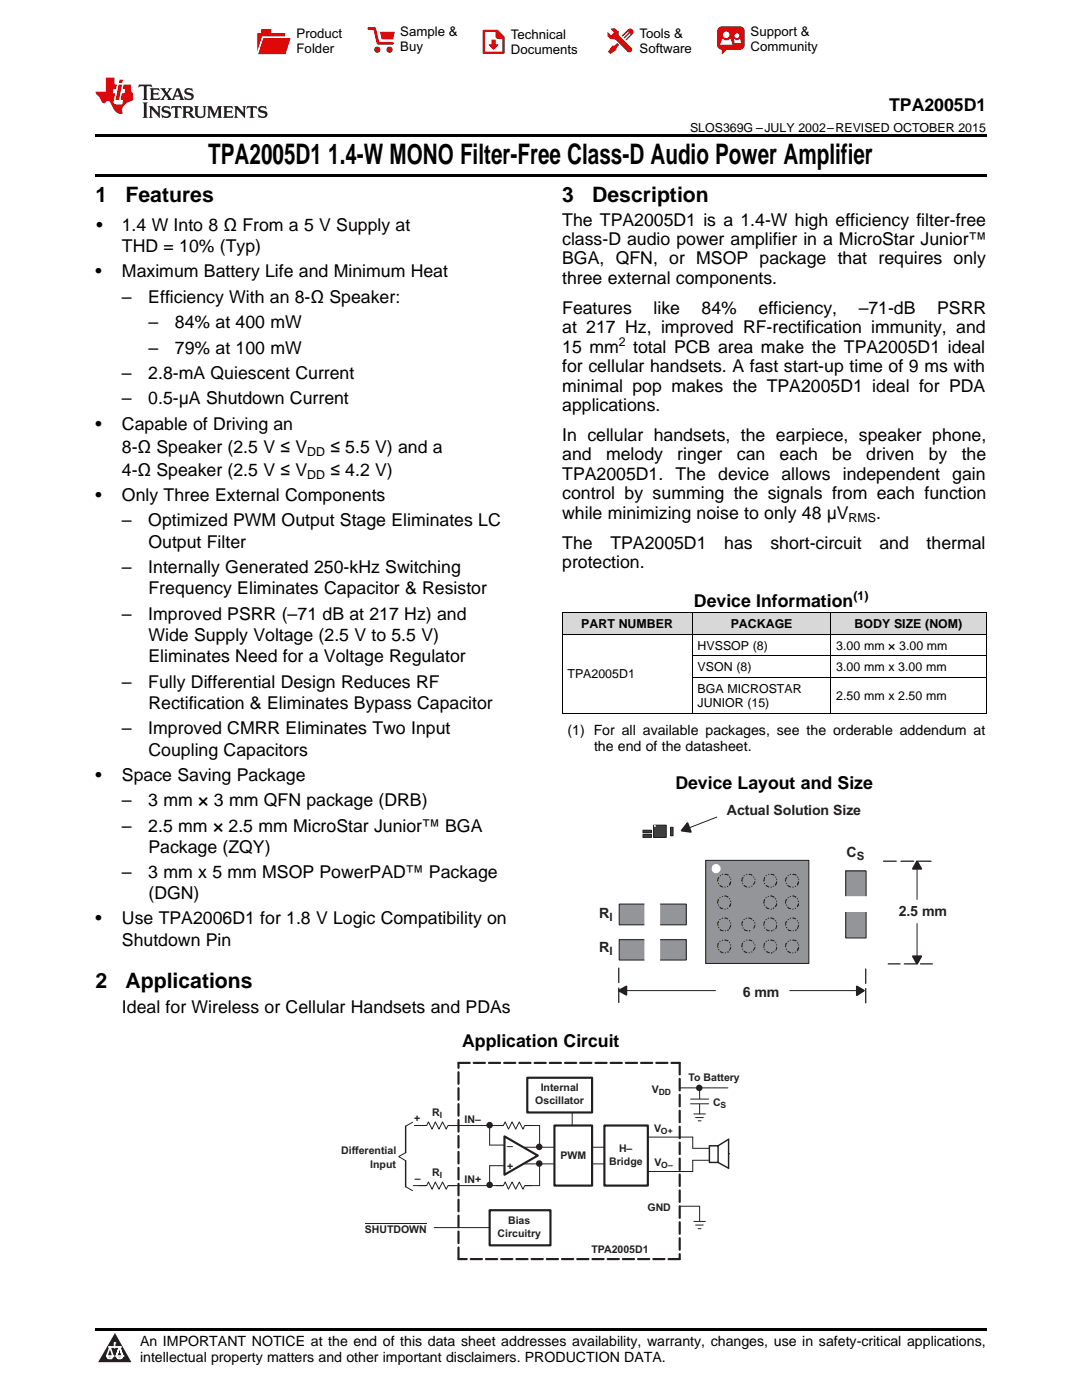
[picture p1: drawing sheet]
<svg xmlns="http://www.w3.org/2000/svg" width="216mm" height="279mm" viewBox="0 0 216 279" stroke-linecap="round" stroke-linejoin="round" font-family="sans-serif">
<g fill="#d8d8d8">
<path d="M112.2 122.3h25.9v4.3h-25.9z"/>
<path d="M138.1 122.3h27.7v4.3h-27.7z"/>
<path d="M165.8 122.3h31v4.3h-31z"/>
</g>
<path d="M22.9 266l3.3 5.9h-6.6z" fill="#231f20"/>
<path d="M21.3 270.6h1.2l-.3 .5h-.3a.53 .53 0 0 1-.6-.5z" fill-rule="evenodd" fill="#fff"/>
<path d="M21.3 270.6h1.2l-.3 .5h-.3a.53 .53 0 0 1-.6-.5z" fill="none" stroke="#231f20" stroke-width=".33"/>
<path d="M21.3 270.6l1.2 .1-.3 .4h-.5z" fill="none" stroke="#fff" stroke-width=".33"/>
<path d="M22.9 268.9h.1" fill="none" stroke="#fff" stroke-width=".33"/>
<path d="M22.9 268v.9z" fill="#fff"/>
<path d="M22.9 268v.9z" fill="none" stroke="#fff" stroke-width=".33"/>
<circle cx="22.9" cy="268" r=".16" fill="#fff"/>
<path d="M21.8 268.8h.1" fill="none" stroke="#fff" stroke-width=".33"/>
<path d="M21.8 268.8h2.2z" fill="#fff"/>
<path d="M21.8 268.8h2.2z" fill="none" stroke="#fff" stroke-width=".33"/>
<circle cx="24" cy="268.8" r=".16" fill="#fff"/>
<path d="M23.2 270.6h.1" fill="none" stroke="#fff" stroke-width=".33"/>
<path d="M23.8 268.8l-.6 1.8z" fill="#fff"/>
<path d="M23.8 268.8l-.6 1.8z" fill="none" stroke="#fff" stroke-width=".33"/>
<path d="M23.8 268.8l.7 1.8z" fill="#fff"/>
<path d="M23.8 268.8l.7 1.8z" fill="none" stroke="#fff" stroke-width=".33"/>
<path d="M24.4 270.6h.1" fill="none" stroke="#fff" stroke-width=".33"/>
<circle cx="21.3" cy="270.6" r=".16" fill="#fff"/>
<path d="M22 268.8l-.7 1.8z" fill="#fff"/>
<path d="M22 268.8l-.7 1.8z" fill="none" stroke="#fff" stroke-width=".33"/>
<path d="M22 268.8l.5 1.8z" fill="#fff"/>
<path d="M22 268.8l.5 1.8z" fill="none" stroke="#fff" stroke-width=".33"/>
<circle cx="22.5" cy="270.6" r=".16" fill="#fff"/>
<path d="M23.3 270.6h1.2a.63 .63 0 0 1-.6 .5 .63 .63 0 0 1-.6-.5z" fill-rule="evenodd" fill="#fff"/>
<path d="M23.3 270.6h1.2a.63 .63 0 0 1-.6 .5 .63 .63 0 0 1-.6-.5z" fill="none" stroke="#231f20" stroke-width=".33"/>
<path d="M23.3 270.6h1.2l-.4 .5h-.5z" fill="none" stroke="#fff" stroke-width=".33"/>
<path d="M23.2 270.6h.1" fill="none" stroke="#fff" stroke-width=".33"/>
<circle cx="24.5" cy="270.6" r=".16" fill="#fff"/>
<path d="M19 265.1h177.8v.5h-177.8z" fill="#000"/>
<path d="M114.2 219.8v5.5M104.6 232.3h20.8M104.6 229h20.8M125.1 233.8h13.1M125.1 226.9h13.1M86.6 245h12.5" fill="none" stroke="#231f20" stroke-width=".2"/>
<path d="M110.6 224.6h7.5v12h-7.5z" fill-rule="evenodd" fill="#fff"/>
<path d="M100.7 226.8l6.6 3.8-6.6 3.8zM110.6 224.6h7.5v12h-7.5z" fill="none" stroke="#231f20" stroke-width=".43"/>
<path d="M82.7 224.6h25v4.4M97.7 224.6v3.9h2.9M100.6 232.6h-2.9v3.9" fill="none" stroke="#231f20" stroke-width=".2"/>
<path d="M100.4 223.9h4.3v1.4h-4.3z" fill-rule="evenodd" fill="#fff"/>
<path d="M99 224.6h1.4l.4-.7 .7 1.4 .7-1.4 .7 1.4 .7-1.4 .7 1.4 .4-.7h1.5M107.7 232.3v4.3h-25.2" fill="none" stroke="#231f20" stroke-width=".2"/>
<path d="M100.4 235.9h4.3v1.4h-4.3z" fill-rule="evenodd" fill="#fff"/>
<path d="M99 236.6h1.4l.4-.7 .7 1.4 .7-1.4 .7 1.4 .7-1.4 .7 1.4 .4-.7h1.5" fill="none" stroke="#231f20" stroke-width=".2"/>
<circle cx="107.6" cy="228.9" r=".51" fill="#231f20"/>
<circle cx="107.6" cy="228.9" r=".51" fill="none" stroke="#231f20" stroke-width=".29"/>
<circle cx="107.6" cy="232.2" r=".51" fill="#231f20"/>
<circle cx="107.6" cy="232.2" r=".51" fill="none" stroke="#231f20" stroke-width=".29"/>
<circle cx="97.7" cy="224.5" r=".51" fill="#231f20"/>
<circle cx="97.7" cy="224.5" r=".51" fill="none" stroke="#231f20" stroke-width=".29"/>
<circle cx="97.7" cy="236.5" r=".51" fill="#231f20"/>
<circle cx="97.7" cy="236.5" r=".51" fill="none" stroke="#231f20" stroke-width=".29"/>
<path d="M91.5 212.1h44.1M135.6 251.3h-44.1" fill="none" stroke="#231f20" stroke-width=".43" stroke-dasharray="2.2 .8"/>
<path d="M135.6 212.1v39.2M91.5 251.3v-39.2" fill="none" stroke="#231f20" stroke-width=".43" stroke-dasharray="2.3 .9"/>
<path d="M120.6 224.6h8.7v12h-8.7z" fill-rule="evenodd" fill="#fff"/>
<path d="M120.6 224.6h8.7v12h-8.7z" fill="none" stroke="#231f20" stroke-width=".43"/>
<path d="M141.6 228.7h1.7v3.3h-1.7zM143.3 228.7l2.1-1.3v5.7l-2.1-1.1M145.4 230.3h.1" fill="none" stroke="#231f20" stroke-width=".29"/>
<path d="M138.2 226.9v2.3h3.4M141.6 231.6h-3.4v2.2" fill="none" stroke="#231f20" stroke-width=".2"/>
<path d="M105.2 215.1h12.9v6.9h-12.9z" fill-rule="evenodd" fill="#fff"/>
<path d="M105.2 215.1h12.9v6.9h-12.9z" fill="none" stroke="#231f20" stroke-width=".43"/>
<path d="M135.6 217.1h9.6M139.6 217.1v5.2" fill="none" stroke="#231f20" stroke-width=".2"/>
<circle cx="139.5" cy="217.1" r=".51" fill="#231f20"/>
<circle cx="139.5" cy="217.1" r=".51" fill="none" stroke="#231f20" stroke-width=".29"/>
<path d="M138.4 222.3h2.4M138.8 223h1.5M139.3 223.7h.6" fill="none" stroke="#231f20" stroke-width=".2"/>
<path d="M138.6 219.3h1.9v.9h-1.9z" fill-rule="evenodd" fill="#fff"/>
<path d="M137.8 219.3h3.6M137.8 220.3h3.6M135.6 240.7h4v3.1M138.4 243.8h2.4M138.8 244.5h1.5M139.3 245.2h.6" fill="none" stroke="#231f20" stroke-width=".2"/>
<path d="M97.7 241.5h12.1v7h-12.1z" fill-rule="evenodd" fill="#fff"/>
<path d="M97.7 241.5h12.1v7h-12.1z" fill="none" stroke="#231f20" stroke-width=".43"/>
<path d="M85.1 223.9h4.3v1.4h-4.3z" fill-rule="evenodd" fill="#fff"/>
<path d="M83.7 224.6h1.4l.4-.7 .7 1.4 .7-1.4 .7 1.4 .7-1.4 .7 1.4 .4-.7h1.4" fill="none" stroke="#231f20" stroke-width=".2"/>
<path d="M85.1 235.9h4.3v1.4h-4.3z" fill-rule="evenodd" fill="#fff"/>
<path d="M80.9 230l-1.3 .8 1.3 .8M80.9 236.8l1.4 .8M82.3 224l-1.4 .8M83.7 236.6h1.4l.4-.7 .7 1.4 .7-1.4 .7 1.4 .7-1.4 .7 1.4 .4-.7h1.4M72.8 244.2h12.3" fill="none" stroke="#231f20" stroke-width=".2"/>
<path d="M80.9 224.8v5.2M80.9 231.6v5.2" fill="none" stroke="#231f20" stroke-width=".29"/>
<path d="M130.4 164.7h2.6v2.4h-2.6z" fill-rule="evenodd" fill="#3e3e3f"/>
<path d="M130.4 164.7h2.6v2.4h-2.6z" fill="none" stroke="#231f20" stroke-width=".2"/>
<path d="M128.3 165.7h1.7v.5h-1.7z" fill-rule="evenodd" fill="#3e3e3f"/>
<path d="M128.3 165.7h1.7v.5h-1.7z" fill="none" stroke="#231f20" stroke-width=".2"/>
<path d="M130.7 164.8v.1l-.1-.1z" fill-rule="evenodd" fill="#fff"/>
<path d="M130.7 164.8v.1l-.1-.1z" fill="none" stroke="#fff" stroke-width=".2"/>
<path d="M128.3 166.5h1.7v.6h-1.7z" fill-rule="evenodd" fill="#3e3e3f"/>
<path d="M128.3 166.5h1.7v.6h-1.7z" fill="none" stroke="#231f20" stroke-width=".2"/>
<path d="M133.8 165.1h.5v1.7h-.5z" fill-rule="evenodd" fill="#3e3e3f"/>
<path d="M133.8 165.1h.5v1.7h-.5z" fill="none" stroke="#231f20" stroke-width=".2"/>
<path d="M140.8 171.7h20.6v20.6h-20.6z" fill-rule="evenodd" fill="#939598"/>
<path d="M140.8 171.7h20.6v20.6h-20.6z" fill="none" stroke="#231f20" stroke-width=".2"/>
<circle cx="142.9" cy="173.3" r=".81" fill="#fff"/>
<circle cx="142.9" cy="173.3" r=".81" fill="none" stroke="#fff" stroke-width=".2"/>
<circle cx="144.5" cy="175.7" r="1.34" fill="#939598"/>
<path d="M143.4 176.3v.1M143.4 175.1l-.2 .8M143.6 176.7l.6 .3M143.7 174.8h.1M144.1 174.5h.1M144.6 174.5l.7 .2M144.6 177h.1M145.2 176.9l-.1 .1M145.6 175l.1 .1M145.8 175.4v.1M145.8 175.9l-.2 .7" fill="none" stroke="#231f20" stroke-width=".2"/>
<circle cx="144.5" cy="188.8" r="1.34" fill="#939598"/>
<path d="M143.3 189.1h.1M143.4 188.2l-.2 .7M143.4 189.5v.1M143.6 187.9h.1M143.7 189.9l.6 .3M144.2 187.6l-.1 .1M144.6 187.6l.6 .2M144.7 190.2h.1M145.2 190h.1M145.6 188v.1M145.7 188.6h.1M145.8 189.1l-.2 .6" fill="none" stroke="#231f20" stroke-width=".2"/>
<circle cx="144.5" cy="184.5" r="1.34" fill="#939598"/>
<path d="M143.3 184.7h.1M143.4 183.9l-.2 .6M143.4 185.1v.1M143.7 183.5l-.1 .1M143.7 185.5l.6 .3M144.2 183.2l-.1 .1M144.6 183.2l.6 .2M144.7 185.8h.1M145.3 185.6l-.1 .1M145.6 183.7v.1M145.7 184.2h.1M145.8 184.7l-.2 .6" fill="none" stroke="#231f20" stroke-width=".2"/>
<circle cx="144.5" cy="180.1" r="1.34" fill="#939598"/>
<path d="M143.4 179.5l-.2 .8M143.6 179.2h.1M144.1 178.9h.1M144.6 178.8l.6 .3M145.6 179.3v.1M145.7 179.8l.1 .1M143.4 180.6v.1M143.6 181l.6 .4M144.6 181.4h.1M145.1 181.3h.1M145.8 180.3l-.2 .6" fill="none" stroke="#231f20" stroke-width=".2"/>
<circle cx="149.3" cy="175.7" r="1.31" fill="#939598"/>
<path d="M148.2 176.3v.1M148.3 175.1l-.2 .2v.6M148.4 174.8h.1M148.4 176.7l.6 .3M149 174.5h.1M149.5 174.5l.6 .2M149.5 177h.1M150 176.9h.1M150.4 175v.1M150.6 175.4v.1M150.6 175.9l-.3 .6" fill="none" stroke="#231f20" stroke-width=".2"/>
<circle cx="149.3" cy="188.8" r="1.31" fill="#939598"/>
<path d="M148.2 188.2l-.1 .8M148.2 189.4v.1M148.4 187.9h.1M148.4 189.8l.6 .4M149 187.6h.1M149.5 187.6l.6 .2M149.5 190.2h.1M150 190h.1M150.4 188.1v.1M150.6 188.6h.1M150.6 189.1l-.3 .6" fill="none" stroke="#231f20" stroke-width=".2"/>
<circle cx="149.3" cy="184.5" r="1.31" fill="#939598"/>
<path d="M148.1 184.7h.1M148.2 183.9l-.2 .6M148.3 185.2v.1M148.5 183.5l-.1 .1M148.5 185.5l.6 .3M149 183.2l-.1 .1M149.4 183.2l.7 .2M149.5 185.8h.1M150.3 183.7h.1M150.6 184.2h.1M150.6 184.7l-.2 .6" fill="none" stroke="#231f20" stroke-width=".2"/>
<circle cx="153.7" cy="175.7" r="1.31" fill="#939598"/>
<path d="M152.5 176.3l.1 .1M152.6 175.1l-.2 .8M152.8 174.8h.1M152.8 176.7l.6 .3M153.4 174.5h.1M153.9 174.5l.6 .2M153.9 177h.1M154.3 176.9h.1M154.8 175v.1M155 175.4v.1M155 175.9l-.3 .7" fill="none" stroke="#231f20" stroke-width=".2"/>
<circle cx="153.7" cy="188.8" r="1.31" fill="#939598"/>
<path d="M152.4 189.1h.1M152.6 188.2l-.2 .7M152.6 189.5v.1M152.8 187.9h.1M152.9 189.9l.6 .3M153.4 187.6l-.1 .1M153.8 187.6l.7 .2M153.9 190.2h.1M154.5 189.9l-.1 .1M154.8 188v.1M155 188.6h.1M155 189.1l-.2 .6" fill="none" stroke="#231f20" stroke-width=".2"/>
<circle cx="153.7" cy="184.5" r="1.31" fill="#939598"/>
<path d="M152.4 184.7h.1M152.6 183.9l-.2 .6M152.6 185.2v.1M152.9 183.5l-.1 .1M152.9 185.5l.6 .3M153.4 183.2l-.1 .1M153.8 183.2l.7 .2M153.9 185.8h.1M154.4 185.6h.1M154.7 183.7l.1 .1M155 184.2h.1M155 184.7l-.2 .6" fill="none" stroke="#231f20" stroke-width=".2"/>
<circle cx="153.7" cy="180.1" r="1.31" fill="#939598"/>
<path d="M152.6 179.5l-.2 .8M152.8 179.2h.1M153.3 178.9h.1M153.8 178.8l.7 .3M154.7 179.3l.1 .1M155 179.8v.1M152.5 180.6l.1 .1M152.8 181l.6 .4M153.9 181.4h.1M154.4 181.2l-.1 .1M155 180.3v.3l-.3 .3" fill="none" stroke="#231f20" stroke-width=".2"/>
<circle cx="158.1" cy="175.7" r="1.34" fill="#939598"/>
<path d="M156.9 176.3v.1M157 175.1l-.3 .8M157.2 176.7l.6 .3M157.2 174.8h.1M157.7 174.5h.1M158.2 174.5l.7 .2M158.2 177h.1M158.8 176.9l-.1 .1M159.1 175l.1 .1M159.4 175.4v.1M159.4 175.9l-.3 .7" fill="none" stroke="#231f20" stroke-width=".2"/>
<circle cx="158.1" cy="188.8" r="1.34" fill="#939598"/>
<path d="M156.9 189.4v.1M157 188.2l-.2 .2-.1 .6M157.2 189.8l.6 .4M157.2 187.9h.1M157.7 187.6h.1M158.2 187.6l.7 .2M158.2 190.2h.1M158.8 190l-.1 .1M159.1 188.1l.1 .1M159.4 188.6h.1M159.4 189.1l-.3 .6" fill="none" stroke="#231f20" stroke-width=".2"/>
<circle cx="158.1" cy="184.5" r="1.34" fill="#939598"/>
<path d="M156.7 184.6l.1 .1M156.9 185.1l.1 .1M157 183.9l-.3 .6M157.2 185.5l.6 .3M157.3 183.5l-.1 .1M157.8 183.2l-.1 .1M158.2 183.2l.6 .2M158.3 185.8h.1M158.9 185.6l-.1 .1M159.1 183.7v.1M159.3 184.2h.1M159.4 184.7l-.3 .6" fill="none" stroke="#231f20" stroke-width=".2"/>
<circle cx="158.1" cy="180.1" r="1.34" fill="#939598"/>
<path d="M157 179.5l-.2 .2-.1 .6M157.2 179.2h.1M157.7 178.9h.1M158.2 178.8l.6 .3M159.1 179.3v.1M159.3 179.8l.1 .1M156.9 180.6v.1M157.2 181l.6 .4M158.2 181.4h.1M158.7 181.3h.1M159.4 180.3l-.3 .6" fill="none" stroke="#231f20" stroke-width=".2"/>
<path d="M123.6 180.4h13.3v4.2h-13.3z" fill-rule="evenodd" fill="#939598"/>
<path d="M123.6 180.4h13.3v4.2h-13.3z" fill="none" stroke="#231f20" stroke-width=".2"/>
<path d="M128.7 180.2h2.9v4.5h-2.9z" fill-rule="evenodd" fill="#fff"/>
<path d="M128.7 180.2h2.9v4.5h-2.9z" fill="none" stroke="#fff" stroke-width=".25"/>
<path d="M123.6 187.5h13.3v4.1h-13.3z" fill-rule="evenodd" fill="#939598"/>
<path d="M123.6 187.5h13.3v4.1h-13.3z" fill="none" stroke="#231f20" stroke-width=".2"/>
<path d="M128.7 187.2h2.9v4.6h-2.9z" fill-rule="evenodd" fill="#fff"/>
<path d="M128.7 187.2h2.9v4.6h-2.9z" fill="none" stroke="#fff" stroke-width=".25"/>
<path d="M168.8 173.8h4v13.4h-4z" fill-rule="evenodd" fill="#939598"/>
<path d="M168.8 173.8h4v13.4h-4z" fill="none" stroke="#231f20" stroke-width=".2"/>
<path d="M168.5 179h4.7v2.9h-4.7z" fill-rule="evenodd" fill="#fff"/>
<path d="M168.5 179h4.7v2.9h-4.7z" fill="none" stroke="#fff" stroke-width=".25"/>
<path d="M143 163.1l-6.5 2.5" fill="none" stroke="#231f20" stroke-width=".2"/>
<path d="M137.2 164.3l.7 1.7-1.9-.2z" fill-rule="evenodd" fill="#231f20"/>
<path d="M137.2 164.3l.7 1.7-1.9-.2z" fill="none" stroke="#231f20" stroke-width=".34"/>
<path d="M176.3 171.9h9.7" fill="none" stroke="#231f20" stroke-width=".25" stroke-dasharray="2.5 .9"/>
<path d="M177.2 192.4h9.1" fill="none" stroke="#231f20" stroke-width=".25" stroke-dasharray="2.4 .8"/>
<path d="M183 171.9v7.6M183 184.3v6.7" fill="none" stroke="#231f20" stroke-width=".2"/>
<path d="M183 171.9l.8 1.5h-1.7z" fill-rule="evenodd" fill="#231f20"/>
<path d="M183 171.9l.8 1.5h-1.7z" fill="none" stroke="#231f20" stroke-width=".34"/>
<path d="M182.1 190.8h1.7l-.8 1.6z" fill-rule="evenodd" fill="#231f20"/>
<path d="M182.1 190.8h1.7l-.8 1.6z" fill="none" stroke="#231f20" stroke-width=".34"/>
<path d="M123.5 193.2v7" fill="none" stroke="#231f20" stroke-width=".25" stroke-dasharray="2.9 1.1"/>
<path d="M172.7 193.4v6.9" fill="none" stroke="#231f20" stroke-width=".25" stroke-dasharray="2.9 1"/>
<path d="M123.5 197.7h19.3M157.6 197.7h13.5" fill="none" stroke="#231f20" stroke-width=".2"/>
<path d="M171 196.9l1.4 .8-1.4 .9z" fill="#231f20"/>
<path d="M171 196.9l1.4 .8-1.4 .9z" fill="none" stroke="#231f20" stroke-width=".34"/>
<path d="M123.5 197.7l1.5-.8v1.6z" fill="#231f20"/>
<path d="M123.5 197.7l1.5-.8v1.6z" fill="none" stroke="#231f20" stroke-width=".34"/>
<path d="M112.2 126.6h84.6M112.2 122.3h84.6M112.2 122.3v20.1M138.1 122.3v20.1M138.1 135.2h58.7M138.1 130.9h58.7M165.8 122.3v20.1M196.8 122.3v20.1M112.2 142.3h84.6" fill="none" stroke="#000" stroke-width=".2"/>
<path d="M19 34.8h177.8v.5h-177.8zM19 26.8h177.8v.6h-177.8zM112.2 142.3l.1 .1zM165.7 142.3l.1 .1zM196.7 142.3l.1 .1z" fill="#000"/>
<path d="M27.7 16.9l-.1 .6 .6-.3h.5v.2v2.2l-.2 .4h1l-.2-.4v-2.2v-.2h.5l.6 .3-.2-.6zM29.9 17.6l.2 .4v1.6l-.2 .4h1.9l.1-.6a1.09 1.09 0 0 1-1.3 .1v-.6h.6l.4 .2v-.7l-.2 .2h-.8v-.6l.2-.1a1.01 1.01 0 0 1 1 .3l-.1-.6zM32 17.6l.9 1.2-1 1.2h.9l-.2-.3 .5-.7 .5 .7-.3 .3h1.7l-.2-.3 .1-.4h1l.1 .4-.2 .3h1l-.3-.4-.7-2h-.5l-1 2.2-.8-1.1 .9-1.1h-.9l.2 .2-.4 .7-.4-.7 .2-.2zM35.4 18l.4 1h-.8zM37 17.7a.66 .66 0 0 0-.2 .8 .66 .66 0 0 0 .6 .4l.7 .2 .1 .2a.8 .8 0 0 1-.7 .4 .8 .8 0 0 1-.7-.5l.1 .8 .2-.2a.94 .94 0 0 0 1.1 .1 .94 .94 0 0 0 .4-.9 1.48 1.48 0 0 0-1.3-.6v-.4a1.1 1.1 0 0 1 1.2 .2l-.2-.6-.2 .1-.5-.1zM28.5 20.4l.2 .4v2.3l-.2 .4h1l-.2-.4v-2.3l.2-.4zM29.7 21.2l.2 .4v1.5l-.2 .4h.8l-.3-.4 .1-1.3 1.6 1.8v-2l.2-.4h-.7l.2 .2v1.1l-1.2-1.3zM32.5 21.3a.66 .66 0 0 0-.2 .8 .66 .66 0 0 0 .6 .4l.6 .2 .2 .2a.8 .8 0 0 1-.8 .4 .8 .8 0 0 1-.7-.5l.2 .7 .2-.1a.94 .94 0 0 0 1 .1 .94 .94 0 0 0 .5-1 1.47 1.47 0 0 0-1.3-.6l-.1-.3a1.1 1.1 0 0 1 1.3 .2l-.2-.6-.2 .1-.5-.2zM34.3 21.2l-.2 .6a.64 .64 0 0 1 .8-.3v1.6l-.2 .4h1l-.3-.4 .1-1.6a.66 .66 0 0 1 .8 .3l-.2-.6zM36.3 21.2l.3 .4v1.5l-.3 .4h1l-.2-.2v-.7h.5l.1 .1a.8 .8 0 0 0 1.2 .7l-1-1a.62 .62 0 0 0 .6-.5 .62 .62 0 0 0-.6-.7zM37.1 21.5h.1a.48 .48 0 0 1 .6 0 .48 .48 0 0 1 .1 .6l-.2 .1-.6 .1zM38.7 21.2l.2 .2a2.29 2.29 0 0 0 .4 2 1.05 1.05 0 0 0 1.7-.7v-1.3l.2-.2h-.8l.2 .4v1.1a.61 .61 0 0 1-.6 .6 .61 .61 0 0 1-.6-.6v-1.1l.3-.4zM41.3 21.2l.3 .4v1.5l-.3 .4h.8l-.2-.4v-1.4l.8 1.9 .9-1.9v1.4l-.2 .4h.9l-.2-.4v-1.5l.2-.4h-.8l-.7 1.5-.6-1.5zM44.5 21.2l.2 .4v1.5l-.2 .4h1.9l.2-.6a1.1 1.1 0 0 1-1.4 .2v-.7h.6l.4 .2v-.6l-.2 .1-.8 .1v-.6l.2-.1a1.02 1.02 0 0 1 1.1 .2l-.2-.5zM46.7 21.2l.2 .4v1.5l-.2 .4h.8l-.3-.4 .1-1.3 1.6 1.8v-2l.2-.4h-.7l.2 .2v1.1l-1.2-1.3zM49.3 21.2l-.1 .6a.64 .64 0 0 1 .8-.3v1.6l-.3 .4h1l-.2-.4v-1.6a.66 .66 0 0 1 .8 .3l-.1-.6zM51.7 21.3a.66 .66 0 0 0-.2 .7 .66 .66 0 0 0 .7 .5l.6 .2 .1 .2a.8 .8 0 0 1-.7 .4 .8 .8 0 0 1-.7-.5l.1 .7 .2-.1a.94 .94 0 0 0 1.1 .1 .94 .94 0 0 0 .4-1 1.48 1.48 0 0 0-1.2-.6l-.1-.3a1.1 1.1 0 0 1 1.2 .2l-.2-.6-.1 .1-.6-.2z" fill="#231f20"/>
<path d="M21.1 15.5v2.8h-2v.4l.9 .9a.96 .96 0 0 0 1 1 .59 .59 0 0 1 .5-.4 .59 .59 0 0 1 .5 .3l.4 .8a1.61 1.61 0 0 0 2.1 1.3 1.63 1.63 0 0 1 1.1-2.2l.9-.3v-1.5a1.6 1.6 0 0 1-.4-1.7h-1.4l-.2 .9h.5l-.2 .8h-.5l-.2 1v.3h.5l-.2 .9h-.7a.74 .74 0 0 1-1-.6l.3-1.6h-.5l.2-.8h.5l.1-.9h-.4v-1.4zM23.7 16.9l-.7 3h.8l.6-3zM23.8 15.9l-.1 .7h.7l.2-.7z" fill="#ee1d23"/>
<g fill="#d60000">
<path d="M52.1 5.8h2v.8h2.8v4.2h-5.5v-4.2h.7z" fill-rule="evenodd"/>
<path d="M52.4 7.5h5.6l-1 3.3h-5.6z" fill-rule="evenodd"/>
</g>
<path d="M52.4 7.4h5.7l-.1 .1h-5.5l-1.1 3.3z" fill-rule="evenodd" fill="#fff"/>
<path d="M52.4 7.4h5.7l-.1 .1h-5.5l-1.1 3.3z" fill="none" stroke="#fff" stroke-width=".2"/>
<path d="M73.6 5.7h1.1l.7 2.9h2.9" fill="none" stroke="#d60000" stroke-width=".55"/>
<g fill="#d60000">
<path d="M75.8 6.3h3l-.4 1.6h-2.2z" fill-rule="evenodd"/>
<circle cx="75.3" cy="9.9" r=".62"/>
<circle cx="77.7" cy="9.9" r=".62"/>
</g>
<path d="M96.5 6.2h2.7l1.3 1.2v3.1h-4z" fill="none" stroke="#d60000" stroke-width=".44"/>
<g fill="#d60000">
<path d="M98.1 7.9h.8v1h.5l-.9 1.1-1-1v-.1h.6z" fill-rule="evenodd"/>
<path d="M98.9 6.2h.3l1.3 1.2v.4h-1.3l-.3-.4z" fill-rule="evenodd"/>
<path d="M121.9 5.7h.8l.7 .6 .1 .7 2.5 2.5-.8 .8-2.3-2.3-1.1-.2-.6-.6v-.8l.7 .6 .5-.4v-.2l-.5-.5z" fill-rule="evenodd"/>
<path d="M122.2 9.1h.4l.5-.5 .4 .4-.5 .5v.4l-1.2 .9-.5-.5z" fill-rule="evenodd"/>
<path d="M125.3 5.9a.67 .67 0 0 1 .9 0 .67 .67 0 0 1 0 .9z" fill-rule="evenodd"/>
<path d="M125.3 5.9l.9 .9-1.2 1.2h-.2v-.2l1-.9v-.2h-.2l-.9 1h-.2v-.2l.9-1 .1-.2h-.3l-.9 1h-.2v-.2z" fill-rule="evenodd"/>
<circle cx="125.6" cy="9.9" r=".54"/>
</g>
<path d="M123.3 6.3v.7" fill="none" stroke="#d60000" stroke-width=".2"/>
<g fill="#d60000">
<path d="M143.4 5.5l.6-.2h3.6a.95 .95 0 0 1 1 .9v2.8a.95 .95 0 0 1-1 .9h-3.6a.95 .95 0 0 1-.9-.9v-2.8z" fill-rule="evenodd"/>
<path d="M144 9.9h.9l-.7 .9h-.2z" fill-rule="evenodd"/>
</g>
<g fill="#fff">
<path d="M146.6 8.6h1.3z"/>
<path d="M144.1 7.8h.3l.1 .2h.8l.2-.2h.3l.4 1.1h-2.5z" fill-rule="evenodd"/>
<path d="M146.4 7.8h.3l.1 .2h.5l.2-.2h.2l.2 .8h-1.3z" fill-rule="evenodd"/>
<circle cx="144.9" cy="6.9" r=".65"/>
<circle cx="147" cy="7.1" r=".48"/>
</g>
<g font-size="5.6">
<text x="41.6" y="32.8">TPA2005D1</text>
<text x="65.5" y="32.8">1.4-W MONO Filter-Free Class-D Audio Power Amplifier</text>
</g>
<g font-size="4.2">
<text x="19" y="40.4">1</text>
<text x="25" y="40.4">Features</text>
<text x="112.2" y="40.4">3</text>
<text x="118.2" y="40.4">Description</text>
<text x="19" y="197.2">2</text>
<text x="25" y="197.2">Applications</text>
</g>
<g font-size="3.5">
<text x="177.4" y="22.2">TPA2005D1</text>
<text x="19.2" y="46.1">•</text>
<text x="24.3" y="46.1">1.4 W Into 8 Ω From a 5 V Supply at</text>
<text x="112.2" y="45">The TPA2005D1 is a 1.4-W high efficiency filter-free</text>
<text x="24.3" y="50.3">THD = 10% (Typ)</text>
<text x="112.2" y="48.9">class-D audio power amplifier in a MicroStar Junior™</text>
<text x="112.2" y="52.8">BGA, QFN, or MSOP package that requires only</text>
<text x="19" y="55.3">•</text>
<text x="24.3" y="55.3">Maximum Battery Life and Minimum Heat</text>
<text x="112.2" y="56.7">three external components.</text>
<text x="24.3" y="60.4">–</text>
<text x="29.6" y="60.4">Efficiency With an 8-Ω Speaker:</text>
<text x="29.6" y="65.5">–</text>
<text x="34.9" y="65.5">84% at 400 mW</text>
<text x="112.2" y="62.6">Features</text>
<text x="130.4" y="62.6">like</text>
<text x="140" y="62.6">84%</text>
<text x="151.4" y="62.6">efficiency,</text>
<text x="171.3" y="62.6">–71-dB</text>
<text x="187" y="62.6">PSRR</text>
<text x="29.6" y="70.6">–</text>
<text x="34.9" y="70.6">79% at 100 mW</text>
<text x="112.2" y="66.5">at 217 Hz, improved RF-rectification immunity, and</text>
<text x="112.2" y="70.4">15 mm</text>
<text x="126.3" y="70.4">total PCB area make the TPA2005D1 ideal</text>
<text x="24.3" y="75.6">–</text>
<text x="29.6" y="75.6">2.8-mA Quiescent Current</text>
<text x="112.2" y="74.3">for cellular handsets. A fast start-up time of 9 ms with</text>
<text x="24.3" y="80.7">–</text>
<text x="29.6" y="80.7">0.5-μA Shutdown Current</text>
<text x="112.2" y="78.1">minimal pop makes the TPA2005D1 ideal for PDA</text>
<text x="112.2" y="82">applications.</text>
<text x="19" y="85.7">•</text>
<text x="24.3" y="85.7">Capable of Driving an</text>
<text x="112.2" y="88">In cellular handsets, the earpiece, speaker phone,</text>
<text x="24.3" y="90.3">8-Ω Speaker (2.5 V ≤ V</text>
<text x="24.3" y="95">4-Ω Speaker (2.5 V ≤ V</text>
<text x="65.9" y="90.3">≤ 5.5 V) and a</text>
<text x="65.9" y="95">≤ 4.2 V)</text>
<text x="112.2" y="91.9">and</text>
<text x="112.2" y="95.7">TPA2005D1. The device allows independent gain</text>
<text x="120.9" y="91.9">melody</text>
<text x="135.2" y="91.9">ringer</text>
<text x="147" y="91.9">can</text>
<text x="155.6" y="91.9">each</text>
<text x="166.1" y="91.9">be</text>
<text x="172.9" y="91.9">driven</text>
<text x="185.3" y="91.9">by</text>
<text x="191.9" y="91.9">the</text>
<text x="19" y="100">•</text>
<text x="24.3" y="100">Only Three External Components</text>
<text x="112.2" y="99.6">control by summing the signals from each function</text>
<text x="24.3" y="105.1">–</text>
<text x="29.6" y="105.1">Optimized PWM Output Stage Eliminates LC</text>
<text x="112.2" y="103.5">while minimizing noise to only 48 μV</text>
<text x="174.8" y="103.5">.</text>
<text x="29.6" y="109.3">Output Filter</text>
<text x="112.2" y="109.5">The</text>
<text x="112.2" y="113.3">protection.</text>
<text x="121.8" y="109.5">TPA2005D1</text>
<text x="144.5" y="109.5">has</text>
<text x="153.7" y="109.5">short-circuit</text>
<text x="175.5" y="109.5">and</text>
<text x="184.9" y="109.5">thermal</text>
<text x="24.3" y="114.4">–</text>
<text x="29.6" y="114.4">Internally Generated 250-kHz Switching</text>
<text x="29.6" y="118.6">Frequency Eliminates Capacitor &amp; Resistor</text>
<text x="24.3" y="123.7">–</text>
<text x="29.6" y="123.7">Improved PSRR (–71 dB at 217 Hz) and</text>
<text x="138.5" y="121.1">Device Information</text>
<text x="29.6" y="127.9">Wide Supply Voltage (2.5 V to 5.5 V)</text>
<text x="24.3" y="137.2">–</text>
<text x="29.6" y="137.2">Fully Differential Design Reduces RF</text>
<text x="29.6" y="132.2">Eliminates Need for a Voltage Regulator</text>
<text x="29.6" y="141.5">Rectification &amp; Eliminates Bypass Capacitor</text>
<text x="24.3" y="146.5">–</text>
<text x="29.6" y="146.5">Improved CMRR Eliminates Two Input</text>
<text x="19" y="155.8">•</text>
<text x="24.3" y="155.8">Space Saving Package</text>
<text x="29.6" y="150.8">Coupling Capacitors</text>
<text x="24.3" y="160.9">–</text>
<text x="29.6" y="160.9">3 mm × 3 mm QFN package (DRB)</text>
<text x="134.8" y="157.6">Device Layout and Size</text>
<text x="24.3" y="165.9">–</text>
<text x="29.6" y="165.9">2.5 mm × 2.5 mm MicroStar Junior™ BGA</text>
<text x="29.6" y="170.2">Package (ZQY)</text>
<text x="24.3" y="175.3">–</text>
<text x="29.6" y="175.3">3 mm x 5 mm MSOP PowerPAD™ Package</text>
<text x="29.6" y="179.5">(DGN)</text>
<text x="19" y="184.5">•</text>
<text x="24.3" y="184.5">Use TPA2006D1 for 1.8 V Logic Compatibility on</text>
<text x="24.3" y="188.7">Shutdown Pin</text>
<text x="24.3" y="202.2">Ideal for Wireless or Cellular Handsets and PDAs</text>
<text x="92.2" y="208.9">Application Circuit</text>
</g>
<g font-size="2.8">
<text x="113.2" y="146.6">(1) For all available packages, see the orderable addendum at</text>
<text x="118.5" y="149.8">the end of the datasheet.</text>
<text x="27.9" y="268.6">An IMPORTANT NOTICE at the end of this data sheet addresses availability, warranty, changes, use in safety-critical applications,</text>
<text x="27.9" y="271.8">intellectual property matters and other important disclaimers. PRODUCTION DATA.</text>
</g>
<g font-size="2.8" fill="#231f20">
<text x="145.1" y="162.7">Actual Solution Size</text>
<text x="168.9" y="170.9">C</text>
<text x="119.6" y="183.1">R</text>
<text x="179.3" y="182.8">2.5 mm</text>
<text x="119.6" y="189.9">R</text>
<text x="148.2" y="199">6 mm</text>
</g>
<g font-size="2.6">
<text x="59.2" y="7.6">Product</text>
<text x="59.2" y="10.6">Folder</text>
<text x="79.9" y="7.3">Sample &amp;</text>
<text x="79.9" y="10.2">Buy</text>
<text x="101.9" y="7.8">Technical</text>
<text x="101.9" y="10.8">Documents</text>
<text x="127.6" y="7.6">Tools &amp;</text>
<text x="127.6" y="10.6">Software</text>
<text x="149.8" y="7.2">Support &amp;</text>
<text x="149.8" y="10.2">Community</text>
</g>
<g font-size="2.5">
<text x="137.7" y="26.3">SLOS369G –JULY 2002–REVISED OCTOBER 2015</text>
<text x="123.5" y="69">2</text>
<text x="61.3" y="91.1">DD</text>
<text x="61.3" y="95.7">DD</text>
<text x="169.3" y="104.2">RMS</text>
<text x="170.3" y="119.7">(1)</text>
<text x="116" y="125.4">PART NUMBER</text>
<text x="145.8" y="125.4">PACKAGE</text>
<text x="170.5" y="125.4">BODY SIZE (NOM)</text>
<text x="139.2" y="129.7">HVSSOP (8)</text>
<text x="166.9" y="129.7">3.00 mm × 3.00 mm</text>
<text x="113.2" y="135.4">TPA2005D1</text>
<text x="139.2" y="134">VSON (8)</text>
<text x="166.9" y="134">3.00 mm x 3.00 mm</text>
<text x="139.2" y="138.3">BGA MICROSTAR</text>
<text x="139.2" y="141.1">JUNIOR (15)</text>
<text x="166.9" y="139.7">2.50 mm x 2.50 mm</text>
</g>
<g font-size="2.3" fill="#231f20">
<text x="171" y="171.5">S</text>
<text x="121.6" y="183.7">I</text>
<text x="121.6" y="190.5">I</text>
</g>
<g font-size="2.1" fill="#231f20">
<text x="137.4" y="215.7">To Battery</text>
<text x="106.8" y="220.4">Oscillator</text>
<text x="107.9" y="217.7">Internal</text>
<text x="130.1" y="218">V</text>
<text x="142.3" y="220.6">C</text>
<text x="82.7" y="223.9">+</text>
<text x="86.2" y="222.7">R</text>
<text x="92.7" y="224.2">IN–</text>
<text x="130.5" y="225.9">V</text>
<text x="68.1" y="230.4">Differential</text>
<text x="73.9" y="233.1">Input</text>
<text x="101.2" y="228.6">_</text>
<text x="101.2" y="233.5">+</text>
<text x="111.8" y="231.4">PWM</text>
<text x="121.6" y="232.5">Bridge</text>
<text x="123.5" y="229.8">H–</text>
<text x="130.6" y="232.7">V</text>
<text x="82.7" y="235.9">–</text>
<text x="86.2" y="234.7">R</text>
<text x="92.7" y="236">IN+</text>
<text x="101.4" y="244.2">Bias</text>
<text x="129.2" y="241.7">GND</text>
<text x="72.8" y="246">SHUTDOWN</text>
<text x="99.3" y="246.9">Circuitry</text>
<text x="118" y="250">TPA2005D1</text>
</g>
<g font-size="1.7" fill="#231f20">
<text x="131.4" y="218.5">DD</text>
<text x="143.8" y="221.1">S</text>
<text x="87.7" y="223.2">I</text>
<text x="131.9" y="226.3">O+</text>
<text x="131.9" y="233.1">O–</text>
<text x="87.7" y="235.1">I</text>
</g>
</svg>
